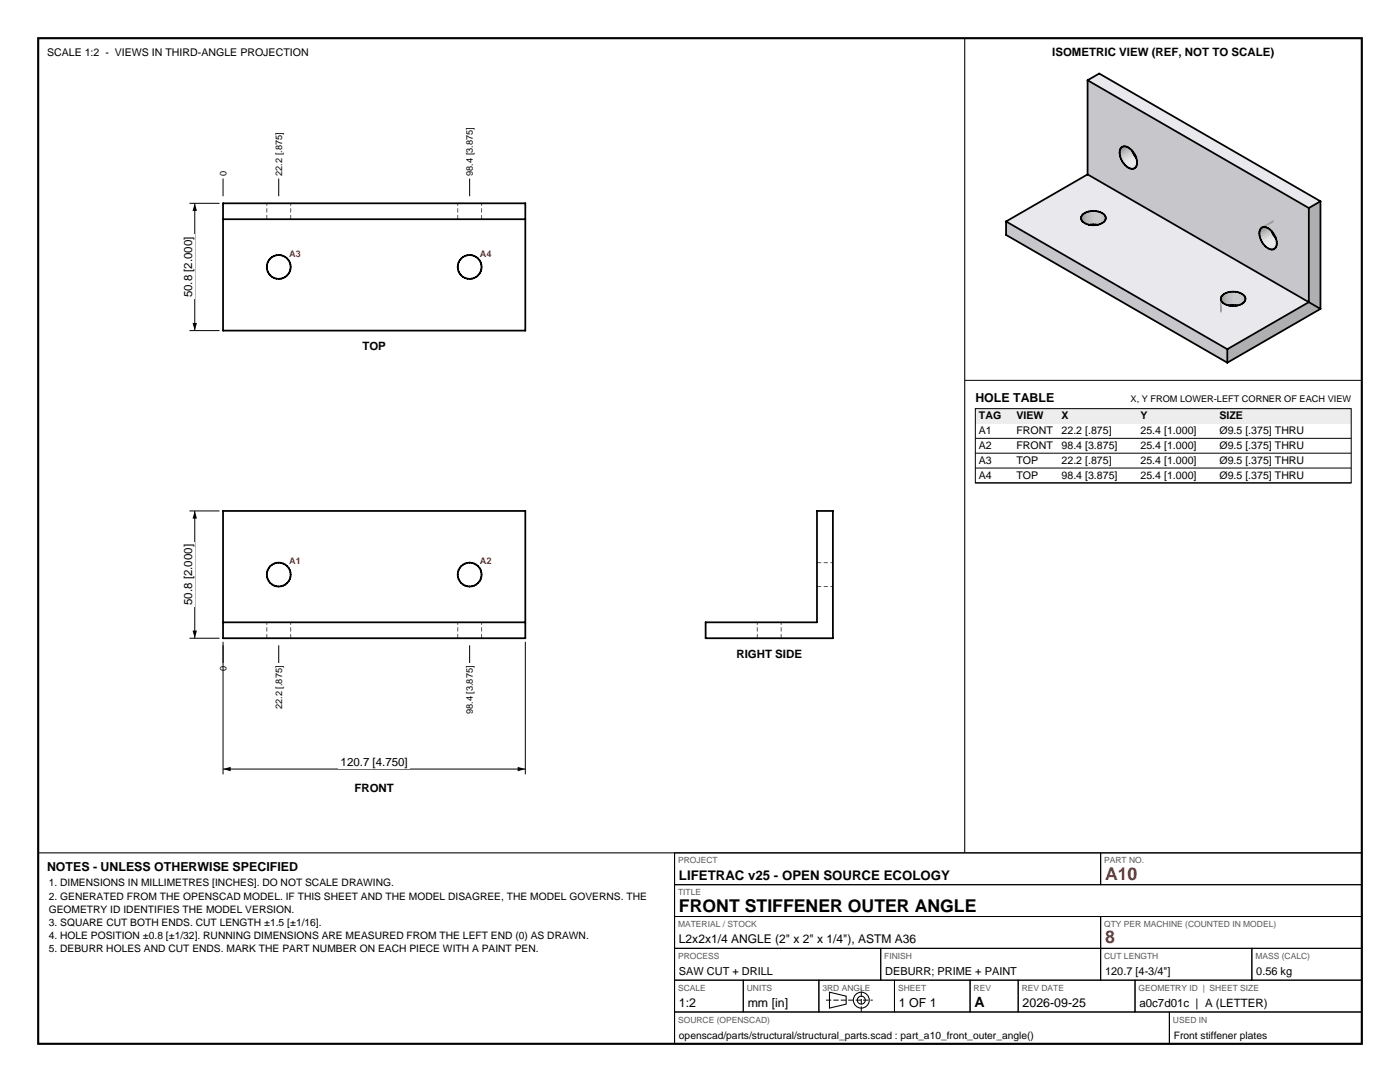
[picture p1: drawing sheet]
<svg xmlns="http://www.w3.org/2000/svg" width="279mm" height="216mm" viewBox="0 0 279 216" stroke-linecap="round" stroke-linejoin="round" font-family="sans-serif">
<path d="M7.6 7.6h264.2v200.7h-264.2z" fill="none" stroke="#000" stroke-width=".42"/>
<g fill="none" stroke="#000" stroke-width=".21">
<path d="M192.5 7.6v162.6M7.6 170.2h264.2M134.6 170.2v38.1M165.5 198l3.4 .8v1.6l-3.4 .8z"/>
<circle cx="171.9" cy="199.6" r="1.59"/>
<circle cx="171.9" cy="199.6" r=".79"/>
</g>
<g fill="none" stroke="#000" stroke-width=".2">
<path d="M44.5 128.1v26.4M104.8 128.1v26.4M44.5 153.5h60.3M134.6 170.2h85.1v6.3h-85.1zM134.6 176.5h137.2v6.4h-137.2zM219.7 170.2h52.1v6.3h-52.1zM134.6 182.9h85.1v6.3h-85.1zM134.6 189.2h41.2v6.4h-41.2zM134.6 195.6h13.7v6.3h-13.7zM148.3 195.6h15.1v6.3h-15.1zM163.4 195.6h15.1v6.3h-15.1zM175.8 189.2h43.9v6.4h-43.9z"/>
<path d="M178.5 195.6h15.1v6.3h-15.1zM193.6 195.6h9.6v6.3h-9.6zM203.2 195.6h23.3v6.3h-23.3zM219.7 182.9h52.1v6.3h-52.1zM219.7 189.2h30.1v6.4h-30.1zM226.5 195.6h45.3v6.3h-45.3zM249.8 189.2h22v6.4h-22zM134.6 201.9h98.8v6.4h-98.8zM233.4 201.9h38.4v6.4h-38.4z"/>
</g>
<path d="M164.8 199.6h9.4M171.9 201.9v-4.6" fill="none" stroke="#000" stroke-width=".2" stroke-dasharray="1.1 .4" stroke-linecap="butt"/>
<path d="M53.2 43.7v-3.1M58 43.7v-3.1M91.3 43.7v-3.1M96.1 43.7v-3.1M163 117h3.2M163 112.3h3.2M53.2 127.4v-3.2M58 127.4v-3.2M91.3 127.4v-3.2M96.1 127.4v-3.2M151.1 127.4v-3.2M155.9 127.4v-3.2" fill="none" stroke="#595959" stroke-width=".2" stroke-dasharray=".8 .5" stroke-linecap="butt"/>
<g fill="none" stroke="#000" stroke-width=".35">
<path d="M44.5 40.6h60.3v25.4h-60.3zM44.5 43.7h60.3M44.5 102h60.3v25.4h-60.3zM44.5 124.2h60.3M140.8 124.2h22.2v-22.2h3.2v25.4h-25.4z"/>
<circle cx="55.6" cy="53.3" r="2.38"/>
<circle cx="93.7" cy="53.3" r="2.38"/>
<circle cx="55.6" cy="114.7" r="2.38"/>
<circle cx="93.7" cy="114.7" r="2.38"/>
</g>
<path d="M44.5 153.5l1.5-.5v.9zM103.3 153l1.5 .5-1.5 .4z" fill="#000"/>
<path d="M67.6 150.6h14.2v2.9h-14.2z" fill-rule="evenodd" fill="#fff"/>
<path d="M37.8 102h6M38.9 102v25.4M37.8 127.4h6" fill="none" stroke="#000" stroke-width=".2"/>
<path d="M38.9 102l.4 1.5h-.9zM38.4 125.8h.9l-.4 1.6z" fill="#000"/>
<path d="M36 108.2h2.9v12.9h-2.9z" fill-rule="evenodd" fill="#fff"/>
<path d="M37.8 40.6h6M38.9 40.6v25.4M37.8 66h6" fill="none" stroke="#000" stroke-width=".2"/>
<path d="M38.9 40.6l.4 1.5h-.9zM38.4 64.4h.9l-.4 1.6z" fill="#000"/>
<path d="M36 46.8h2.9v12.9h-2.9z" fill-rule="evenodd" fill="#fff"/>
<path d="M44.5 35.6v3.6M55.6 35.6v3.6M93.7 35.6v3.6M192.5 75.9h79.3M44.5 128.8v3.5M55.6 128.8v3.5M93.7 128.8v3.5" fill="none" stroke="#000" stroke-width=".2"/>
<g fill="#e8e8ed" stroke="#e8e8ed" stroke-width=".2">
<path d="M217.1 34.8l1.1 7.3h-.5z"/>
<path d="M217.1 34.8l1.6 7.3h-.5z"/>
<path d="M217.1 34.8l2.1 7.4-.5-.1z"/>
<path d="M217.1 34.8l.6 7.3-.4 .1z"/>
<path d="M217.1 34.8l2.5 7.5-.4-.1z"/>
<path d="M217.1 34.8l.2 7.4-.5 .1z"/>
<path d="M217.1 34.8l-.3 7.5-.3 .2z"/>
<path d="M217.1 34.8l2.9 7.7-.4-.2z"/>
<path d="M217.1 34.8l-.6 7.7-.3 .2z"/>
<path d="M217.1 34.8l3.2 7.9-.3-.2z"/>
<path d="M217.1 34.8l3.4 8.2-.2-.3z"/>
<path d="M200.8 44.2l16.3-9.4-.9 7.9z"/>
<path d="M200.8 44.2l15.4-1.5-.3 .3z"/>
<path d="M200.8 44.2l15.1-1.2-.1 .2z"/>
<path d="M200.8 44.2l15-1-.1 .3z"/>
<path d="M200.8 44.2l14.9-.7 .1 .3z"/>
<path d="M200.8 44.2l15-.4 .1 .3z"/>
<path d="M200.8 44.2l15.1-.1 .3 .2z"/>
<path d="M200.8 44.2l15.4 .1 .3 .2z"/>
<path d="M200.8 44.2l15.7 .3 .3 .2z"/>
<path d="M200.8 44.2l16 .5 .5 .1z"/>
<path d="M200.8 44.2l16.9 .7z"/>
<path d="M217.1 34.8l29.9 23.5-26.5-15.3z"/>
<path d="M220.5 43l26.5 15.3-26.4-15.1z"/>
<path d="M220.6 43.2l25.5 15-25.4-14.7z"/>
<path d="M220.7 43.5l24.9 14.7-25-14.4z"/>
<path d="M220.6 43.8l24.6 14.5-24.7-14.2z"/>
<path d="M220.5 44.1l24.2 14.3-24.4-14.1z"/>
<path d="M220 44.5l.3-.2 24.1 14.3z"/>
<path d="M219.6 44.7l.4-.2 24.4 14.1z"/>
<path d="M219.2 44.8l.4-.1 24.4 14.1z"/>
<path d="M218.7 44.9l.5-.1 24.6 14.3z"/>
<path d="M200.8 44.2l16.9 .7 26 15z"/>
<path d="M218.2 44.9h.5l25 14.4z"/>
<path d="M217.7 44.9h.5l25.5 15z"/>
<path d="M217.1 34.8l44.1 25.5-14.2-2z"/>
<path d="M217.1 16l2.3-1.3 41.8 26.8z"/>
<path d="M220.6 43.2l26 15h-.5z"/>
<path d="M220.6 43.2l26.4 15.1-.4-.1z"/>
<path d="M220.7 43.5l25.4 14.7h-.5z"/>
<path d="M220.6 43.8l25 14.4-.4 .1z"/>
<path d="M220.5 44.1l24.7 14.2-.5 .1z"/>
<path d="M220.3 44.3l24.4 14.1-.3 .2z"/>
<path d="M219.6 44.7l24.8 13.9-.4 .2z"/>
<path d="M219.2 44.8l24.8 14-.2 .3z"/>
<path d="M218.7 44.9l25.1 14.2-.1 .2z"/>
<path d="M218.2 44.9l25.5 14.4-.1 .3z"/>
<path d="M200.8 44.2l42.9 15.7 .1 .3z"/>
<path d="M218.2 44.9l25.4 14.7 .1 .3z"/>
<path d="M200.8 44.2l43 16 1.1 9.5z"/>
<path d="M247 58.3l14.2 2z"/>
<path d="M247.5 58.4l13.7 1.9-13.4-1.7z"/>
<path d="M247.8 58.6l13.4 1.7-13.1-1.5z"/>
<path d="M248.1 58.8l13.1 1.5-12.8-1.2z"/>
<path d="M248.4 59.1l12.8 1.2-12.7-1z"/>
<path d="M248.5 59.3l12.7 1-12.6-.7z"/>
<path d="M248.6 59.6l12.6 .7-12.7-.4z"/>
<path d="M248.5 59.9l12.7 .4-12.8-.1z"/>
<path d="M248.4 60.2l12.8 .1-13.1 .1z"/>
<path d="M219.4 14.7l44.1 25.5-2.3 1.3z"/>
<path d="M247.8 60.6l.3-.2 13.1-.1z"/>
<path d="M247.5 60.8l.3-.2 13.4-.3z"/>
<path d="M243.8 60.2l.2 .2 .9 9.3z"/>
<path d="M244 60.4l.4 .2 .5 9.1z"/>
<path d="M247.5 60.8l13.7-.5-16.3 9.4z"/>
<path d="M244.4 60.6l.3 .2 .2 8.9z"/>
<path d="M244.7 60.8l.5 .1-.3 8.8z"/>
<path d="M247 60.9l.5-.1-2.6 8.9z"/>
<path d="M245.2 60.9l.4 .1-.7 8.7z"/>
<path d="M246.6 61l.4-.1-2.1 8.8z"/>
<path d="M246.1 61h.5l-1.7 8.7z"/>
<path d="M245.6 61h.5l-1.2 8.7z"/>
</g>
<g fill="#c7c7cb" stroke="#c7c7cb" stroke-width=".2">
<path d="M217.1 34.8l6.6-3.1 .3 .5z"/>
<path d="M217.1 34.8l6.9-2.6 .2 .4z"/>
<path d="M217.1 34.8l7.1-2.2 .3 .3z"/>
<path d="M217.1 34.8l6.5-3.5 .1 .4z"/>
<path d="M217.1 34.8l7.4-1.9 .3 .3z"/>
<path d="M217.1 34.8l6.4-3.9 .1 .4z"/>
<path d="M217.1 34.8l6.3-4.4 .1 .5z"/>
<path d="M217.1 34.8l7.7-1.6 .4 .3z"/>
<path d="M217.1 34.8l6.4-4.7-.1 .3z"/>
<path d="M217.1 34.8l8.1-1.3 .3 .1z"/>
<path d="M217.1 34.8l8.4-1.2 .4 .1z"/>
<path d="M217.1 16l6.4 14.1-6.4 4.7z"/>
<path d="M217.1 16l6.5 13.7-.1 .4z"/>
<path d="M217.1 16l6.6 13.5-.1 .2z"/>
<path d="M217.1 16l6.9 13.3-.3 .2z"/>
<path d="M217.1 16l7.1 13.2-.2 .1z"/>
<path d="M217.1 16l7.4 13.2h-.3z"/>
<path d="M217.1 16l7.7 13.3-.3-.1z"/>
<path d="M217.1 16l8.1 13.4-.4-.1z"/>
<path d="M217.1 16l8.4 13.7-.3-.3z"/>
<path d="M217.1 16l8.8 14-.4-.3z"/>
<path d="M217.1 34.8l8.8-1.1 26.5 15.3z"/>
<path d="M225.9 33.7h.3l25.9 15z"/>
<path d="M226.2 33.7l.2-.1 25.4 14.7z"/>
<path d="M226.4 33.6l.2-.2 25 14.4z"/>
<path d="M226.8 33.1l24.7 14.3-24.9-14z"/>
<path d="M226.9 32.8l24.5 14.2-24.6-13.9z"/>
<path d="M226.9 32.5l24.4 14-24.4-13.7z"/>
<path d="M226.9 32l24.5 14.2-24.5-13.7z"/>
<path d="M226.8 31.6l24.7 14.2-24.6-13.8z"/>
<path d="M226.6 31.2l25 14.4-24.8-14z"/>
<path d="M226.4 30.7l25.4 14.7-25.2-14.2z"/>
<path d="M226.2 30.3l25.9 15-25.7-14.6z"/>
<path d="M225.9 30l26.5 15.3-26.2-15z"/>
<path d="M217.1 34.8l35.3 14.2 8.8 11.3z"/>
<path d="M200.8 44.2l44.1 25.5-44.1-22.8z"/>
<path d="M217.1 16l44.1 25.5-35.3-11.5z"/>
<path d="M225.9 33.7l26.2 15 .3 .3z"/>
<path d="M226.2 33.7l25.6 14.6 .3 .4z"/>
<path d="M226.4 33.6l25.2 14.2 .2 .5z"/>
<path d="M226.6 33.4l24.9 14 .1 .4z"/>
<path d="M226.8 33.1l24.6 13.9 .1 .4z"/>
<path d="M226.9 32.8l24.4 13.7 .1 .5z"/>
<path d="M226.9 32.5l24.5 13.7-.1 .3z"/>
<path d="M226.9 32l24.6 13.8-.1 .4z"/>
<path d="M226.8 31.6l24.8 14-.1 .2z"/>
<path d="M226.6 31.2l25.2 14.2-.2 .2z"/>
<path d="M226.4 30.7l25.7 14.6-.3 .1z"/>
<path d="M226.2 30.3l26.2 15h-.3z"/>
<path d="M225.9 30l35.3 11.5-8.8 3.8z"/>
<path d="M252.4 49l8.8 11.3z"/>
<path d="M252.7 49.3l.4 .3 8.1 10.7z"/>
<path d="M253.1 49.6l.3 .1 7.8 10.6z"/>
<path d="M253.4 49.7l.3 .1 7.5 10.5z"/>
<path d="M253.7 49.8h.3l7.2 10.5z"/>
<path d="M254 49.8l.3-.1 6.9 10.6z"/>
<path d="M254.3 49.7l.2-.2 6.7 10.8z"/>
<path d="M254.7 49.2l6.5 11.1-6.7-10.8z"/>
<path d="M254.8 48.9l6.4 11.4-6.5-11.1z"/>
<path d="M200.8 46.9l44.1 22.8v2.7z"/>
<path d="M254.8 48.6l6.4 11.7-6.4-11.4z"/>
<path d="M254.8 48.1l6.4 12.2-6.4-11.7z"/>
<path d="M252.4 45.3l8.8-3.8-8.5 3.9z"/>
<path d="M252.7 45.4l8.5-3.9-8.1 4z"/>
<path d="M261.2 41.5v18.8l-6.4-12.2z"/>
<path d="M253.1 45.5l8.1-4-7.8 4.3z"/>
<path d="M253.4 45.8l7.8-4.3-7.5 4.6z"/>
<path d="M254.7 47.7l6.5-6.2-6.4 6.6z"/>
<path d="M254.5 47.3l6.7-5.8-6.5 6.2z"/>
<path d="M253.7 46.1l7.5-4.6-7.2 4.9z"/>
<path d="M254.3 46.8l6.9-5.3-6.7 5.8z"/>
<path d="M254 46.4l7.2-4.9-6.9 5.3z"/>
</g>
<g fill="#c5c5c9" stroke="#c5c5c9" stroke-width=".2">
<path d="M217.7 42.1l.5 2.7h-.5z"/>
<path d="M217.7 42.1h.5v2.7z"/>
<path d="M245.6 58.2l.5 2.7h-.5z"/>
<path d="M245.6 58.2h.5v2.7z"/>
</g>
<g fill="#dadade" stroke="#dadade" stroke-width=".2">
<path d="M223.7 31.7l2.4-1.3 .2 .4z"/>
<path d="M223.7 31.7l2.6-.9-2.3 1.4z"/>
<path d="M251.6 47.8l2.3-1.3 .3 .4z"/>
<path d="M251.6 47.8l2.6-.9-2.4 1.4z"/>
</g>
<g fill="#c9c9cd" stroke="#c9c9cd" stroke-width=".2">
<path d="M218.7 42.1v2.7h-.5z"/>
<path d="M220 42.5v2.7l-.4-.2z"/>
<path d="M218.2 42.1h.5l-.5 2.7z"/>
<path d="M219.6 42.3l.4 .2-.4 2.5z"/>
<path d="M246.6 58.2v2.7h-.5z"/>
<path d="M247.8 58.6v2.7l-.3-.2z"/>
<path d="M246.1 58.2h.5l-.5 2.7z"/>
<path d="M247.5 58.4l.3 .2-.3 2.5z"/>
</g>
<g fill="#e2e2e7" stroke="#e2e2e7" stroke-width=".2">
<path d="M224.2 32.6l2.1-1.8 .2 .4z"/>
<path d="M224 32.2l2.3-1.4-2.1 1.8z"/>
<path d="M252.1 48.7l2.1-1.8 .2 .4z"/>
<path d="M251.8 48.3l2.4-1.4-2.1 1.8z"/>
</g>
<g fill="#e8e8ec" stroke="#e8e8ec" stroke-width=".2">
<path d="M224.5 32.9l2-1.7 .3 .4z"/>
<path d="M224.2 32.6l2.3-1.4-2 1.7z"/>
<path d="M252.4 49l2-1.7 .3 .4z"/>
<path d="M252.1 48.7l2.3-1.4-2 1.7z"/>
</g>
<g fill="#cacace" stroke="#cacace" stroke-width=".2">
<path d="M219.2 42.2v2.7l-.5-.1z"/>
<path d="M218.7 42.1l.5 .1-.5 2.6z"/>
<path d="M247 58.3v2.7l-.4-.1z"/>
<path d="M246.6 58.2l.4 .1-.4 2.6z"/>
</g>
<g fill="#d0d0d4" stroke="#d0d0d4" stroke-width=".2">
<path d="M223.6 31.3l2.3-1.4 .2 .5z"/>
<path d="M223.6 31.3l2.5-.9-2.4 1.3z"/>
<path d="M251.5 47.4l2.3-1.4 .1 .5z"/>
<path d="M251.5 47.4l2.4-.9-2.3 1.3z"/>
</g>
<g fill="#c0c0c4" stroke="#c0c0c4" stroke-width=".2">
<path d="M217.3 42.2l.4 2.6-.4 .1z"/>
<path d="M217.3 42.2l.4-.1v2.7z"/>
<path d="M245.2 58.3l.4 2.6-.4 .1z"/>
<path d="M245.2 58.3l.4-.1v2.7z"/>
</g>
<g fill="#eaeaef" stroke="#eaeaef" stroke-width=".2">
<path d="M224.8 33.2l2-1.6 .4 .3z"/>
<path d="M224.5 32.9l2.3-1.3-2 1.6z"/>
<path d="M252.7 49.3l2-1.6 .4 .3z"/>
<path d="M252.4 49l2.3-1.3-2 1.6z"/>
</g>
<g fill="#cacacf" stroke="#cacacf" stroke-width=".2">
<path d="M219.6 42.3v2.7l-.4-.1z"/>
<path d="M219.2 42.2l.4 .1-.4 2.6z"/>
<path d="M247.5 58.4v2.7l-.5-.1z"/>
<path d="M247 58.3l.5 .1-.5 2.6z"/>
</g>
<g fill="#c4c4c7" stroke="#c4c4c7" stroke-width=".2">
<path d="M223.5 30.9l2.3-1.4 .1 .4z"/>
<path d="M223.5 30.9l2.4-1-2.3 1.4z"/>
<path d="M251.4 47l2.3-1.4 .1 .4z"/>
<path d="M251.4 47l2.4-1-2.3 1.4z"/>
</g>
<g fill="#bababe" stroke="#bababe" stroke-width=".2">
<path d="M216.8 42.3l.5 2.6-.5 .1z"/>
<path d="M216.8 42.3l.5-.1v2.7z"/>
<path d="M244.7 58.4l.5 2.6-.5 .1z"/>
<path d="M244.7 58.4l.5-.1v2.7z"/>
</g>
<g fill="#b3b3b6" stroke="#b3b3b6" stroke-width=".2">
<path d="M216.5 42.5l.3 2.5-.3 .2z"/>
<path d="M216.5 42.5l.3-.2v2.7z"/>
<path d="M244.4 58.6l.3 2.5-.3 .2z"/>
<path d="M244.4 58.6l.3-.2v2.7z"/>
</g>
<g fill="#b6b6ba" stroke="#b6b6ba" stroke-width=".2">
<path d="M223.4 30.4l2.4-1.3v.4z"/>
<path d="M223.4 30.4l2.4-.9-2.3 1.4z"/>
</g>
<g fill="#eaeaee" stroke="#eaeaee" stroke-width=".2">
<path d="M225.2 33.5l2-1.6 .3 .2z"/>
<path d="M224.8 33.2l2.4-1.3-2 1.6z"/>
<path d="M253.1 49.6l2-1.6 .3 .2z"/>
<path d="M252.7 49.3l2.4-1.3-2 1.6z"/>
</g>
<g fill="#a7a7ab" stroke="#a7a7ab" stroke-width=".2">
<path d="M223.5 30.1l2.3-1.4v.4z"/>
<path d="M223.5 30.1l2.3-1-2.4 1.3z"/>
<path d="M251.4 46.2l2.3-1.4v.4z"/>
<path d="M251.4 46.2l2.3-1-2.4 1.3z"/>
</g>
<g fill="#aaaaae" stroke="#aaaaae" stroke-width=".2">
<path d="M216.2 42.7l.3 2.5-.3 .2z"/>
<path d="M216.2 42.7l.3-.2v2.7z"/>
</g>
<g fill="#e7e7eb" stroke="#e7e7eb" stroke-width=".2">
<path d="M225.5 33.6l2-1.5 .3 .2z"/>
<path d="M225.2 33.5l2.3-1.4-2 1.5z"/>
<path d="M253.4 49.7l2-1.5 .3 .2z"/>
<path d="M253.1 49.6l2.3-1.4-2 1.5z"/>
</g>
<g fill="#c6c6ca" stroke="#c6c6ca" stroke-width=".2">
<path d="M220.3 42.7v2.7l-.3-.2z"/>
<path d="M220 42.5l.3 .2-.3 2.5z"/>
<path d="M248.1 58.8v2.7l-.3-.2z"/>
<path d="M247.8 58.6l.3 .2-.3 2.5z"/>
</g>
<g fill="#e0e0e5" stroke="#e0e0e5" stroke-width=".2">
<path d="M225.9 33.7l1.9-1.4h.4z"/>
<path d="M225.5 33.6l2.3-1.3-1.9 1.4z"/>
<path d="M253.7 49.8l2-1.4h.4z"/>
<path d="M253.4 49.7l2.3-1.3-2 1.4z"/>
</g>
<g fill="#c1c1c5" stroke="#c1c1c5" stroke-width=".2">
<path d="M220.5 43v2.7l-.2-.3z"/>
<path d="M220.3 42.7l.2 .3-.2 2.4z"/>
<path d="M248.4 59.1v2.7l-.3-.3z"/>
<path d="M248.1 58.8l.3 .3-.3 2.4z"/>
</g>
<g fill="#9e9ea1" stroke="#9e9ea1" stroke-width=".2">
<path d="M223.6 29.7l2.3-1.3-.1 .3z"/>
<path d="M223.7 29.5l2.4-1.3-.2 .2z"/>
<path d="M215.8 43.2l.1 2.5-.1 .2z"/>
<path d="M223.6 29.7l2.2-1-2.3 1.4z"/>
<path d="M215.7 43.5v2.7z"/>
<path d="M224 29.3l2.3-1.3z"/>
<path d="M215.9 43v2.7l-.1-2.5z"/>
<path d="M223.7 29.5l2.2-1.1-2.3 1.3z"/>
<path d="M215.8 43.2v2.7z"/>
<path d="M223.7 29.5l2.4-1.3z"/>
<path d="M251.5 45.8l2.3-1.3-.1 .3z"/>
<path d="M243.7 59.3l.1 2.5-.1 .2z"/>
<path d="M251.6 45.6l2.3-1.3-.1 .2z"/>
<path d="M251.5 45.8l2.2-1-2.3 1.4z"/>
<path d="M251.8 45.4l2.4-1.3z"/>
<path d="M243.6 59.6v2.7z"/>
<path d="M251.6 45.6l2.2-1.1-2.3 1.3z"/>
<path d="M243.8 59.1v2.7l-.1-2.5z"/>
<path d="M243.7 59.3v2.7z"/>
<path d="M251.6 45.6l2.3-1.3z"/>
</g>
<g fill="#a2a2a5" stroke="#a2a2a5" stroke-width=".2">
<path d="M215.9 43l.3 2.4-.3 .3z"/>
<path d="M216.2 42.7v2.7l-.3-2.4z"/>
<path d="M243.8 59.1l.2 2.4-.2 .3z"/>
<path d="M244 58.8v2.7l-.2-2.4z"/>
</g>
<g fill="#d8d8dc" stroke="#d8d8dc" stroke-width=".2">
<path d="M226.2 33.7l2-1.4h.3z"/>
<path d="M225.9 33.7l2.3-1.4-2 1.4z"/>
<path d="M254 49.8l2.1-1.4h.3z"/>
<path d="M253.7 49.8l2.4-1.4-2.1 1.4z"/>
</g>
<g fill="#bbbbbe" stroke="#bbbbbe" stroke-width=".2">
<path d="M220.6 43.2v2.7l-.1-.2z"/>
<path d="M220.5 43l.1 .2-.1 2.5z"/>
<path d="M248.5 59.3v2.7l-.1-.2z"/>
<path d="M248.4 59.1l.1 .2-.1 2.5z"/>
</g>
<g fill="#b4b4b7" stroke="#b4b4b7" stroke-width=".2">
<path d="M220.7 43.5v2.7z"/>
<path d="M220.6 43.2v2.7z"/>
<path d="M248.6 59.6v2.7z"/>
<path d="M248.5 59.3v2.7z"/>
</g>
<g fill="#cdcdd1" stroke="#cdcdd1" stroke-width=".2">
<path d="M226.4 33.6l2.3-1.4z"/>
<path d="M226.2 33.7l2.3-1.4z"/>
<path d="M254.3 49.7l2.3-1.4z"/>
<path d="M254 49.8l2.4-1.4z"/>
</g>
<g fill="#b6b6b9" stroke="#b6b6b9" stroke-width=".2">
<path d="M251.3 46.5l2.4-1.3v.4z"/>
<path d="M251.3 46.5l2.4-.9-2.3 1.4z"/>
</g>
<g fill="#ababae" stroke="#ababae" stroke-width=".2">
<path d="M244 58.8l.4 2.5-.4 .2z"/>
<path d="M244 58.8l.4-.2v2.7z"/>
</g>
<g fill="#afafb2" stroke="#afafb2" stroke-width=".2">
<path d="M244.9 72.4l16.3-12.1 2.3 1.3z"/>
<path d="M263.5 40.2v21.4l-2.3-1.3z"/>
<path d="M244.9 69.7l16.3-9.4-16.3 12.1z"/>
<path d="M261.2 41.5l2.3-1.3-2.3 20.1z"/>
</g>
<g fill="none" stroke="#000" stroke-width=".35">
<path d="M217.1 16v18.8M217.1 16l2.3-1.3 44.1 25.5M217.1 16l44.1 25.5M217.1 34.8l-16.3 9.4M217.1 34.8l46.4 26.8M223.7 29.5a1.41 1.41 0 0 1 2.2 .5 3.1 3.1 0 0 1 .7 3.4 1.41 1.41 0 0 1-2.1-.5 3.1 3.1 0 0 1-.8-3.4zM226 30.1l.7 1.4M200.8 44.2v2.7l44.1 25.5M200.8 44.2l44.1 25.5M216.2 42.7a3.5 3.5 0 0 1 4.3 .3 1.14 1.14 0 0 1-.9 1.7 3.1 3.1 0 0 1-3.8-.9 .97 .97 0 0 1 .4-1.1zM219 44.9h-1.6M244 58.8a3.5 3.5 0 0 1 4.4 .3 1.14 1.14 0 0 1-.9 1.7 3.1 3.1 0 0 1-3.8-.9 .97 .97 0 0 1 .3-1.1z"/>
<path d="M251.6 45.6a1.41 1.41 0 0 1 2.1 .5 3.1 3.1 0 0 1 .8 3.4 1.41 1.41 0 0 1-2.1-.5 3.1 3.1 0 0 1-.8-3.4zM253.8 46.2l.8 1.4M261.2 41.5v18.8l-16.3 9.4M263.5 40.2l-2.3 1.3M263.5 40.2v21.4M244.9 69.7v2.7M245.3 61h1.6M263.5 61.6l-18.6 10.8"/>
</g>
<path d="M194.6 81.5h75.1v3h-75.1z" fill-rule="evenodd" fill="#ededed"/>
<path d="M194.6 81.5h75.1v14.9h-75.1zM194.6 87.5h75.1M194.6 90.4h75.1M194.6 93.4h75.1M194.6 96.4h75.1" fill="none" stroke="#000" stroke-width=".2"/>
<g font-size="3.5" fill="#bf1a1a">
<text x="220.5" y="175.5">A10</text>
<text x="220.5" y="188.2">8</text>
</g>
<text font-size="3.5" x="135.5" y="181.9">FRONT STIFFENER OUTER ANGLE</text>
<text font-size="2.8" x="194.5" y="200.9">A</text>
<text font-size="2.6" x="135.5" y="175.5">LIFETRAC v25 - OPEN SOURCE ECOLOGY</text>
<g font-size="2.5">
<text x="194.6" y="80.1">HOLE TABLE</text>
<text x="9.4" y="173.7">NOTES - UNLESS OTHERWISE SPECIFIED</text>
<text x="135.5" y="200.9">1:2</text>
<text x="149.2" y="200.9">mm [in]</text>
<text x="179.4" y="200.9">1 OF 1</text>
<text x="204.1" y="200.9">2026-09-25</text>
</g>
<text font-size="2.4" x="135.5" y="188.2">L2x2x1/4 ANGLE (2&quot; x 2&quot; x 1/4&quot;), ASTM A36</text>
<g font-size="2.3">
<text x="210" y="11.1">ISOMETRIC VIEW (REF, NOT TO SCALE)</text>
<text x="38.3" y="59.3" transform="rotate(-90 38.3 59.3)">50.8 [2.000]</text>
<text x="72.3" y="69.8">TOP</text>
<text x="38.3" y="120.7" transform="rotate(-90 38.3 120.7)">50.8 [2.000]</text>
<text x="147" y="131.2">RIGHT SIDE</text>
<text x="68" y="152.9">120.7 [4.750]</text>
<text x="70.7" y="158">FRONT</text>
<text x="227.4" y="200.9">a0c7d01c | A (LETTER)</text>
</g>
<g font-size="2.2">
<text x="135.5" y="194.6">SAW CUT + DRILL</text>
<text x="176.6" y="194.6">DEBURR; PRIME + PAINT</text>
<text x="220.5" y="194.6">120.7 [4-3/4&quot;]</text>
<text x="250.7" y="194.6">0.56 kg</text>
</g>
<g font-size="2.1">
<text x="9.4" y="11.1">SCALE 1:2 - VIEWS IN THIRD-ANGLE PROJECTION</text>
<text x="195.4" y="83.7">TAG</text>
<text x="202.9" y="83.7">VIEW</text>
<text x="211.9" y="83.7">X</text>
<text x="227.6" y="83.7">Y</text>
<text x="243.4" y="83.7">SIZE</text>
<text x="195.4" y="86.7">A1</text>
<text x="195.4" y="89.6">A2</text>
<text x="202.9" y="86.7">FRONT</text>
<text x="202.9" y="89.6">FRONT</text>
<text x="211.9" y="86.7">22.2 [.875]</text>
<text x="211.9" y="89.6">98.4 [3.875]</text>
<text x="227.6" y="86.7">25.4 [1.000]</text>
<text x="227.6" y="89.6">25.4 [1.000]</text>
<text x="243.4" y="86.7">Ø9.5 [.375] THRU</text>
<text x="243.4" y="89.6">Ø9.5 [.375] THRU</text>
<text x="195.4" y="92.6">A3</text>
<text x="195.4" y="95.5">A4</text>
<text x="202.9" y="92.6">TOP</text>
<text x="202.9" y="95.5">TOP</text>
<text x="211.9" y="92.6">22.2 [.875]</text>
<text x="211.9" y="95.5">98.4 [3.875]</text>
<text x="227.6" y="92.6">25.4 [1.000]</text>
<text x="227.6" y="95.5">25.4 [1.000]</text>
<text x="243.4" y="92.6">Ø9.5 [.375] THRU</text>
<text x="243.4" y="95.5">Ø9.5 [.375] THRU</text>
</g>
<g font-size="2">
<text x="9.7" y="176.9">1. DIMENSIONS IN MILLIMETRES [INCHES]. DO NOT SCALE DRAWING.</text>
<text x="9.7" y="179.5">2. GENERATED FROM THE OPENSCAD MODEL. IF THIS SHEET AND THE MODEL DISAGREE, THE MODEL GOVERNS. THE</text>
<text x="9.7" y="182.1">GEOMETRY ID IDENTIFIES THE MODEL VERSION.</text>
<text x="9.7" y="184.7">3. SQUARE CUT BOTH ENDS. CUT LENGTH ±1.5 [±1/16].</text>
<text x="9.7" y="187.3">4. HOLE POSITION ±0.8 [±1/32]. RUNNING DIMENSIONS ARE MEASURED FROM THE LEFT END (0) AS DRAWN.</text>
<text x="9.7" y="189.9">5. DEBURR HOLES AND CUT ENDS. MARK THE PART NUMBER ON EACH PIECE WITH A PAINT PEN.</text>
<text x="135.5" y="207.3">openscad/parts/structural/structural_parts.scad : part_a10_front_outer_angle()</text>
<text x="234.3" y="207.3">Front stiffener plates</text>
</g>
<g font-size="1.8">
<text x="45.2" y="35.1" transform="rotate(-90 45.2 35.1)">0</text>
<text x="56.3" y="35.1" transform="rotate(-90 56.3 35.1)">22.2 [.875]</text>
<text x="94.4" y="35.1" transform="rotate(-90 94.4 35.1)">98.4 [3.875]</text>
<text x="225.6" y="80.1">X, Y FROM LOWER-LEFT CORNER OF EACH VIEW</text>
<text x="45.2" y="133.8" transform="rotate(-90 45.2 133.8)">0</text>
<text x="56.3" y="141.5" transform="rotate(-90 56.3 141.5)">22.2 [.875]</text>
<text x="94.4" y="142.5" transform="rotate(-90 94.4 142.5)">98.4 [3.875]</text>
</g>
<g font-size="1.8" fill="#bf1a1a">
<text x="57.7" y="51.2">A3</text>
<text x="95.8" y="51.2">A4</text>
<text x="57.7" y="112.6">A1</text>
<text x="95.8" y="112.6">A2</text>
</g>
<g font-size="1.7" fill="#595959">
<text x="135.3" y="172.3">PROJECT</text>
<text x="220.4" y="172.3">PART NO.</text>
<text x="135.3" y="178.6">TITLE</text>
<text x="135.3" y="185">MATERIAL / STOCK</text>
<text x="220.4" y="185">QTY PER MACHINE (COUNTED IN MODEL)</text>
<text x="135.3" y="191.3">PROCESS</text>
<text x="176.5" y="191.3">FINISH</text>
<text x="220.4" y="191.3">CUT LENGTH</text>
<text x="250.5" y="191.3">MASS (CALC)</text>
<text x="135.3" y="197.7">SCALE</text>
<text x="149" y="197.7">UNITS</text>
<text x="164.1" y="197.7">3RD ANGLE</text>
<text x="179.2" y="197.7">SHEET</text>
<text x="194.3" y="197.7">REV</text>
<text x="203.9" y="197.7">REV DATE</text>
<text x="227.2" y="197.7">GEOMETRY ID | SHEET SIZE</text>
<text x="135.3" y="204">SOURCE (OPENSCAD)</text>
<text x="234.1" y="204">USED IN</text>
</g>
</svg>
